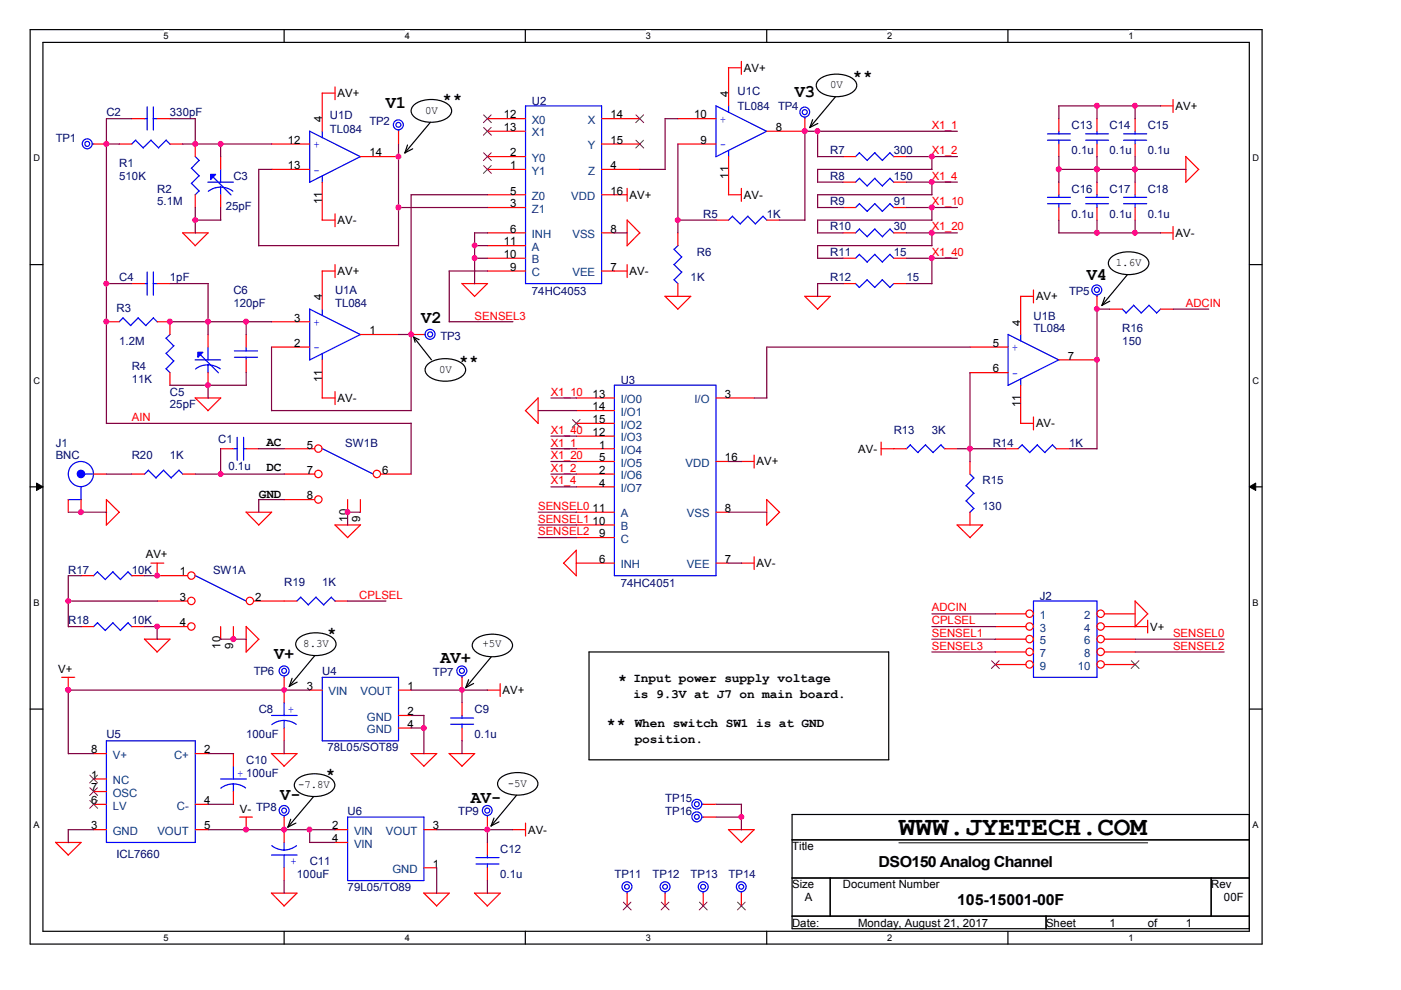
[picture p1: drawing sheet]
<svg xmlns="http://www.w3.org/2000/svg" width="297mm" height="210mm" viewBox="0 0 297 210" stroke-linecap="round" stroke-linejoin="round" font-family="sans-serif">
<path d="M6.4 6.3h261.2v193.9h-261.2zM9.1 9h255.8v188.5h-255.8z" fill="none" stroke="#000" stroke-width=".25"/>
<g fill="#fff">
<path d="M34.7 6.5h1v2.2h-1z"/>
<path d="M34.7 197.7h1v2.2h-1z"/>
</g>
<path d="M60.2 6.3v2.7M60.2 197.5v2.7" fill="none" stroke="#000" stroke-width=".25"/>
<g fill="#fff">
<path d="M85.8 6.5h1.1v2.2h-1.1z"/>
<path d="M85.8 197.7h1.1v2.2h-1.1z"/>
</g>
<path d="M111.4 6.3v2.7M111.4 197.5v2.7" fill="none" stroke="#000" stroke-width=".25"/>
<g fill="#fff">
<path d="M136.9 6.5h1.1v2.2h-1.1z"/>
<path d="M136.9 197.7h1.1v2.2h-1.1z"/>
</g>
<path d="M162.6 6.3v2.7M162.6 197.5v2.7" fill="none" stroke="#000" stroke-width=".25"/>
<g fill="#fff">
<path d="M188.1 6.5h1.1v2.2h-1.1z"/>
<path d="M188.1 197.7h1.1v2.2h-1.1z"/>
</g>
<path d="M213.7 6.3v2.7M213.7 197.5v2.7" fill="none" stroke="#000" stroke-width=".25"/>
<g fill="#fff">
<path d="M239.3 6.5h1v2.2h-1z"/>
<path d="M239.3 197.7h1v2.2h-1z"/>
<path d="M7.1 32.4h1.3v2.2h-1.3z"/>
<path d="M265.6 32.4h1.3v2.2h-1.3z"/>
<path d="M7.1 79.6h1.3v2.2h-1.3z"/>
<path d="M265.6 79.6h1.3v2.2h-1.3z"/>
</g>
<path d="M6.4 56.1h2.7M264.9 56.1h2.7" fill="none" stroke="#000" stroke-width=".25"/>
<g fill="#fff">
<path d="M7.1 126.7h1.2v2.2h-1.2z"/>
<path d="M265.6 126.7h1.2v2.2h-1.2z"/>
</g>
<path d="M6.4 103.2h2.7M264.9 103.2h2.7" fill="none" stroke="#000" stroke-width=".25"/>
<g fill="#000" stroke="#000" stroke-width=".21">
<path d="M7.7 102.4l1.4 .8-1.4 .8z" fill-rule="evenodd"/>
<path d="M264.9 103.2l1.3-.8v1.6z" fill-rule="evenodd"/>
</g>
<g fill="#fff">
<path d="M7.1 173.8h1.2v2.2h-1.2z"/>
<path d="M265.6 173.8h1.2v2.2h-1.2z"/>
</g>
<g fill="none" stroke="#000" stroke-width=".25">
<path d="M173.8 16.8a6.4 6.4 0 0 1 7.5 .4 1.71 1.71 0 0 1-.9 2.6 6.2 6.2 0 0 1-7-.8 1.53 1.53 0 0 1 .4-2.2zM86.4 30.7l-.5 1.7 1.6-.8M87.9 22.2a6.5 6.5 0 0 1 7.1 0 1.71 1.71 0 0 1 .7 1.6 1.71 1.71 0 0 1-1.2 1.4 6.2 6.2 0 0 1-7-.8 1.56 1.56 0 0 1 .4-2.2zM91.2 26l-5.4 6.4M172.3 25.4l-.6 1.6 1.7-.8M177.1 20.5l-5.4 6.6M235.7 54.5a6.5 6.5 0 0 1 7.1 0 1.71 1.71 0 0 1 .8 1.6 1.71 1.71 0 0 1-1.3 1.4 6.2 6.2 0 0 1-7-.8 1.56 1.56 0 0 1 .4-2.2zM239 58.3l-5.4 6.5M87.7 71.4l3.8 4.9M88.9 72l-1.2-.5 .3 1.1M90.9 77.1a6.4 6.4 0 0 1 7.5 .4 1.71 1.71 0 0 1-.9 2.6 6.2 6.2 0 0 1-7-.8 1.53 1.53 0 0 1 .4-2.2zM234.2 63l-.6 1.7 1.7-.8"/>
<path d="M63.4 135.2a6.2 6.2 0 0 1 7.5 .4 1.73 1.73 0 0 1-.9 2.7 6.1 6.1 0 0 1-7-.8 1.56 1.56 0 0 1 .4-2.3zM66.7 139l-5.4 6.6M100.8 135.5a6.3 6.3 0 0 1 7.5 .4 1.71 1.71 0 0 1-.9 2.6 6.1 6.1 0 0 1-6.9-.7 1.53 1.53 0 0 1 .3-2.3zM104.1 139.3l-5.4 6.5M124.9 138.2h63.5v22.9h-63.5zM6.4 150.3h2.7M61.9 143.8l-.6 1.7 1.7-.9M99.4 144.1l-.6 1.7 1.6-.9M264.9 150.3h2.7M61.6 173.7l-.6 1.7 1.7-.9M63.1 165.1a6.5 6.5 0 0 1 7.2 0 1.71 1.71 0 0 1 .7 1.7 1.71 1.71 0 0 1-1.3 1.4 6.2 6.2 0 0 1-7-.8 1.56 1.56 0 0 1 .4-2.3zM66.5 168.9l-5.5 6.5"/>
<path d="M104.7 173.5l-.6 1.6 1.7-.8M106.2 164.8a6.3 6.3 0 0 1 7.5 .4 1.71 1.71 0 0 1-.9 2.7 6.1 6.1 0 0 1-7-.8 1.53 1.53 0 0 1 .4-2.3zM109.5 168.6l-5.4 6.5M167.9 172.7h97v24.2h-97zM167.9 178.1h97M167.9 186.2h97M167.9 194.2h97M176 186.2v8M221.8 194.2v2.7M256.8 186.2v8"/>
</g>
<path d="M190.6 178.7h52.7" fill="none" stroke="#000" stroke-width=".21"/>
<g fill="none" stroke="#f00" stroke-width=".25">
<path d="M68.3 19.7h2.7M68.3 19.7v8.1M71 18.4v2.7M157.2 14.4h-2.8l.1 8.1M157.2 13v2.8M19.9 30.5h2.7M25.3 30.5h2.6M27.9 25.2h2.7M33.3 25.2h2.7M36 30.5h2.7M41.4 30.5v2.7M46.8 33.2v2.7"/>
<path d="M57.6 30.5h8.1M57.6 35.9h8.1M68.3 38.6v8.1M76.4 33.2h8.1M84.5 27.8v2.7M103.3 25.2h8.1M103.3 35.9h8.1M103.3 33.2h8.1M103.3 27.8h8.1M127.6 30.5h8M127.6 25.2h8M127.6 35.9h8"/>
<path d="M133 39.9v2.8M143.7 30.5h8.1M143.7 25.2h8.1M154.5 33.2l-.1 8.1h2.8M157.2 39.9v2.8M170.6 25.2v2.6h-8M178.7 38.6h2.7M178.7 33.2h2.7M189.5 38.6h2.7M189.5 33.2h2.7M224.5 25.2v2.6M224.5 30.5v2.7"/>
<path d="M224.5 38.6v2.7M232.6 25.2v2.6M232.6 30.5v2.7M232.6 38.6v2.7M240.7 25.2v2.6M240.7 30.5v2.7M240.7 38.6v2.7M246 22.5h2.7M248.7 21.1v2.7M254.1 35.9l-2.7 2.7v-5.4l2.8 2.8M38.7 49.3l2.7 2.8M38.7 49.4h5.5"/>
<path d="M41.4 41.3v2.7M44.1 49.4l-2.7 2.7M46.8 41.3v2.7M68.3 57.5h2.7M68.3 46.7h2.7M68.3 57.5v8M71 45.4v2.7M71 56.1v2.8M103.3 49.4h8.1M103.3 57.5h8.1M103.3 41.3h8.1M103.3 44h8.1"/>
<path d="M103.3 52.1h8.1M103.3 54.8h8.1M127.6 49.4h2.7M127.6 57.5h5.4M127.6 41.3h5.4M133 56.1v2.8M135.6 49.4l-2.7 2.7M135.7 49.4l-2.7-2.8v5.5M143.7 49.4v2.7M151.8 46.7h2.7M162.6 46.7h2.7M178.7 49.4h2.7"/>
<path d="M178.7 44h2.7M178.7 54.8h2.7M189.5 49.4h2.7M189.5 44h2.7M189.5 54.8h2.7M224.5 44v2.7M232.6 44v2.7M240.7 44v2.7M246 49.4h2.7M248.7 48v2.8M22.6 68.2h2.7M27.9 60.1h2.7"/>
<path d="M33.3 60.1h2.7M33.3 68.2h2.7v2.7M36 79v2.7M44.1 70.9v2.7M44.1 79v2.7M52.2 70.9v2.7M52.2 76.3v2.7M57.6 73.6h8.1M57.6 68.2h8.1M68.3 76.3v8.1M76.4 70.9h8.1M87.2 70.9h2.7"/>
<path d="M97.9 60.1l2.7 2.7M98 60.1h5.4l-2.8 2.8M141 62.8h5.5l-2.8 2.8zM143.7 60.1v2.7M176 62.8l-2.7 2.8M176.1 62.8h-5.5l2.8 2.7M178.7 60.1h2.7M189.5 60.1h2.7M205.7 73.6h8M205.7 79h8M216.4 62.8h2.7M216.4 62.8v8.1"/>
<path d="M219.1 61.5v2.7M224.5 76.3h8.1M232.6 62.8v2.7M235.2 65.5h2.8M246 65.5h2.7M41.4 84.3l2.7 2.8M41.4 84.4h5.4l-2.7 2.7M46.8 95.1h2.7M52.2 95.1h2.7M60.2 95.1h6.5M68.3 84.4h2.7M71 83v2.8"/>
<path d="M111.4 87.1l2.7 2.7M114.1 84.3v5.5M114.1 84.4l-2.7 2.7M122.2 84.4h8.1M122.2 97.8h8.1M122.2 89.8h8.1M122.2 95.1h8.1M122.2 87.1h8.1M122.2 92.5h8.1M151.8 84.4h8.1M151.8 97.8h2.7M157.1 97.8h2.8"/>
<path d="M159.9 96.5v2.7M186.8 95.1h5.4M186.8 93.7v2.8M200.3 95.1h2.6M205.7 97.8v2.7M213.2 95.1h2.7M216.4 89.8h2.7M216.4 81.7v8.1M219.1 88.4v2.8M223.9 95.1h2.8M14.5 105.9v2.7M17.2 105.9v2.7"/>
<path d="M19.9 100.5h2.7M22.6 105.9v5.4M22.6 105.9l2.7 2.7M25.3 108.6l-2.8 2.8M27.9 100.5h2.7M32 119.4h2.7M33.3 119.4v2.7M38.7 100.5h2.7M52.2 108.6l2.7 2.7M52.2 108.6h5.4M57.6 108.6l-2.8 2.8M60.2 100.5h6.5"/>
<path d="M60.2 105.9h6.5M71 111.3h5.4M71 111.3l2.7 2.7M73.7 105.9v2.7M76.4 105.9v2.7M76.5 111.3l-2.8 2.7M80.7 100.5h6.5M119.5 119.4l2.7-2.8v5.5M119.5 119.4l2.7 2.7M122.2 119.4h8.1M122.2 108.6h8.1M122.2 111.3h8.1"/>
<path d="M122.2 100.5h8.1M122.2 103.2h8.1M122.2 114h8.1M151.8 119.4h2.7M151.8 108.6h2.7M157.1 119.4h2.8M159.9 118v2.7M162.6 105.9v5.4M162.6 105.9l2.7 2.7M165.3 108.6l-2.8 2.8M202.9 111.3h5.4M202.9 111.3l2.8 2.7"/>
<path d="M205.7 108.6v2.7M208.4 111.3l-2.7 2.7M17.2 132.9h2.7M17.2 122.1h2.7M27.9 132.9h2.7M27.9 122.1h2.7M30.6 135.5l2.7 2.7M30.6 135.5h5.5l-2.8 2.8M33.3 132.9h6.5M33.3 122.1h6.5M33.3 127.4h6.5M46.8 132.9v2.6"/>
<path d="M49.5 132.9v2.6M53.8 127.4h9.1M54.9 135.5l-2.7 2.8M54.9 135.6l-2.7-2.8v5.4M71 127.4h2.7M211 135.5h6.5M211 132.9h6.5M211 130.1h6.5M211 138.2h6.5M234.2 135.5h6.5M234.2 132.9h9.1M234.2 130.1h6.5"/>
<path d="M234.2 138.2h6.5M240.7 127.4v5.5M240.7 127.4l2.7 2.8M243.3 131.5v2.7M243.3 130.1l-2.7 2.8M13.1 143.6h2.7M14.5 143.6v2.8M19.9 159.8h2.7M41.4 159.8h2.7M49.5 159.8v2.6M57.5 159.7l2.7 2.7M57.6 159.8h5.4l-2.8 2.7"/>
<path d="M60.2 143.6v5.4M60.2 154.4v2.7M65.7 146.3h2.6M84.5 146.3h2.7M84.5 151.7h2.7M84.5 154.4h2.7M95.2 159.7l2.8 2.7M95.2 159.8h5.5M98 143.6v2.7M98 149v2.7M98 154.4v2.7M100.6 159.8l-2.7 2.7"/>
<path d="M103.3 146.3h2.7M106 145v2.7M211 140.9h6.5M234.2 140.9h6.5M11.8 178.6l2.7 2.7M11.8 178.6h5.4M17.2 178.6l-2.8 2.7M19.9 175.9h2.7M19.9 170.5h2.7M19.9 165.2h2.7M19.9 167.8h2.7M41.4 175.9h2.7"/>
<path d="M41.4 170.5h2.7M49.5 167.8v2.7M50.8 173.2h2.7M52.2 173.2v2.8M60.2 173.2v5.4M71 175.9h2.7M71 178.6h2.7M89.9 175.9h2.7M89.9 162.4l-2.7-2.6h5.4l-2.8 2.7M103.3 173.2v2.7M103.3 178.6v2.7M108.7 175.9h2.7"/>
<path d="M111.4 174.5v2.8M149.1 173.2h2.7M149.1 170.5h2.7M154.4 175.9l2.8 2.7M154.5 175.9h5.4l-2.8 2.8M57.5 189.3l2.7 2.8M57.6 189.4h5.4l-2.8 2.7M60.2 184v2.7M89.8 189.3l2.8 2.8M89.9 189.4h5.4M89.9 184h2.7M95.2 189.4l-2.7 2.7"/>
<path d="M100.6 189.3l2.7 2.8M100.6 189.4h5.5l-2.8 2.7M103.3 184v2.7M133 189.4v2.7M141 189.4v2.7M149.1 189.4v2.7M157.2 189.4v2.7"/>
<circle cx="67.5" cy="95.1" r=".78"/>
<circle cx="67.5" cy="105.9" r=".78"/>
<circle cx="67.5" cy="100.5" r=".78"/>
<circle cx="79.9" cy="100.5" r=".78"/>
<circle cx="40.6" cy="122" r=".78"/>
<circle cx="40.6" cy="127.4" r=".78"/>
<circle cx="40.6" cy="132.8" r=".78"/>
<circle cx="53" cy="127.4" r=".78"/>
<circle cx="218.3" cy="138.2" r=".78"/>
<circle cx="218.3" cy="130.1" r=".78"/>
<circle cx="218.3" cy="135.5" r=".78"/>
<circle cx="218.3" cy="132.8" r=".78"/>
<circle cx="233.4" cy="130.1" r=".78"/>
<circle cx="233.4" cy="138.2" r=".78"/>
<circle cx="233.4" cy="135.5" r=".78"/>
<circle cx="233.4" cy="132.8" r=".78"/>
<circle cx="218.3" cy="140.9" r=".78"/>
<circle cx="233.4" cy="140.9" r=".78"/>
</g>
<g fill="none" stroke="#00f" stroke-width=".25">
<path d="M19.6 30.5h.3M28.7 29.7l1.7 1.7M28.8 29.7l-.9 .8M30.6 25.2h.6M31.2 22.7v4.9M32 29.7l1.7 1.7M32 29.7l-1.6 1.6M32.5 25.2h.8M32.5 22.7v4.9M35.2 29.7l.9 .9M35.3 29.7l-1.7 1.6M40.6 35.7l1.6 1.6"/>
<path d="M40.6 38.9l1.6 1.6M41.4 33.2l.8 .9M42.2 34l-1.6 1.7M42.2 37.3l-1.6 1.6M44.1 38.6h5.4M45.2 37.5l3.8 3.8M46.8 35.9v2.8M46.8 39.7v1.6M65.7 27.8v10.8M65.7 27.8l10.8 5.4M68.3 27.8v1.4M68.3 37.3v1.4"/>
<path d="M76.4 33.2l-10.8 5.5M84.5 27.6v.3M111.4 22.5h16.2v37.6h-16.2zM151.8 22.4v10.8M151.8 22.5l10.8 5.4M154.5 22.5v1.3M154.5 31.9v1.3M162.6 27.8l-10.8 5.4M170.6 24.9v.3M182.2 37.8l1.7 1.7M182.2 37.8l-.8 .8M182.2 32.4l-.8 .8"/>
<path d="M185.5 37.8l1.6 1.7M185.5 32.4l1.6 1.7M185.5 37.8l-1.6 1.6M185.5 32.4l-1.6 1.7-1.7-1.7M188.7 32.4l.8 .8M188.7 32.4l-1.6 1.6M189.5 38.7l-.8-.9-1.6 1.6M222.1 29.7h4.8M222.1 28.4h4.8M224.5 27.8v.6M224.5 29.7v.8M230.2 29.7h4.8"/>
<path d="M230.2 28.4h4.8M232.6 27.8v.6M232.6 29.7v.8M238.2 29.7h4.9M238.2 28.4h4.9M240.7 27.8v.6M240.7 29.7v.8M31.2 57.7v4.9M32.5 57.7v4.9M42.2 40.5l-.8 .8M49.4 40.5l-1.3-.6-1.4-.2-1.3 .2-1.2 .7M142.9 59.3l.8 .8"/>
<path d="M142.9 56.1l1.6 1.6M142.9 52.8l1.6 1.7M143.8 52l-.9 .9M144.6 57.7l-1.7 1.6M144.6 54.5l-1.7 1.6M155.3 45.8l-.8 .9M158.5 45.9l1.7 1.6M158.6 45.8l-1.6 1.7-1.7-1.6M161.8 45.9l.8 .8M161.8 45.8l-1.7 1.7M182.2 43.2l1.7 1.6M182.2 53.9l1.7 1.7"/>
<path d="M182.2 43.2l-.8 .8M182.2 53.9l-.8 .9M182.2 48.5l-.8 .9M183.8 59.3l1.7 1.6M183.9 59.3l-1.7 1.7-.8-.9M185.5 43.2l1.6 1.6M185.5 53.9l1.6 1.7M185.5 48.6l1.6 1.6M185.5 43.2l-1.6 1.6M185.5 53.9l-1.6 1.7M185.5 48.5l-1.6 1.7-1.7-1.6M187 59.3l1.7 1.6"/>
<path d="M187.1 59.3l-1.7 1.7M188.7 43.2l.8 .8M188.7 53.9l.8 .9M188.7 43.2l-1.6 1.6M188.7 53.9l-1.6 1.7M189.5 49.4l-.8-.9-1.6 1.7M222.1 43.2h4.8M222.1 41.8h4.8M224.5 41.3v.6M224.5 43.2v.8M230.2 43.2h4.8M230.2 41.8h4.8"/>
<path d="M232.6 41.3v.6M232.6 43.2v.8M238.2 43.2h4.9M238.2 41.8h4.9M240.7 41.3v.6M240.7 43.2v.8M26.1 67.4l1.6 1.7M26.1 67.4l-.8 .8M29.3 67.4l1.6 1.7M29.3 67.4l-1.6 1.6M30.6 60.1h.6M32.5 60.1h.8"/>
<path d="M32.5 67.4l.9 .9M32.6 67.4l-1.7 1.6M35.2 74.9l1.6 1.7M35.2 71.7l1.6 1.6M36.1 70.9l-.9 .8M36.9 76.5l-1.7 1.7 .8 .8M36.9 73.3l-1.7 1.6M41.4 76.3h5.4M42.5 75.2l3.8 3.9M44.1 73.6v2.7M44.1 77.4v1.7M46.7 78.2l-1.2-.6-1.5-.2-1.3 .2-1.3 .6"/>
<path d="M49.7 74.4h4.9M49.7 75.7h4.9M52.2 73.6v.8M52.2 75.7v.6M65.7 65.5l10.8 5.5M65.7 65.5v10.8M68.3 65.5v1.4M68.3 74.9v1.4M76.4 70.9l-10.8 5.4M89.8 70.9h.3M189.5 60.1l-.9 .9M213.7 70.9l10.8 5.4"/>
<path d="M213.7 70.9v10.8M216.4 70.9v1.4M224.5 76.3l-10.8 5.4M232.6 62.6v.3M237.9 65.5l.9 .9M240.3 64.7l1.7 1.7M240.4 64.7l-1.7 1.7M245.2 66.4l-1.6-1.7-1.7 1.7M246 65.5l-.8 .9M31.5 99.7l1.6 1.7M31.5 99.7l-.9 .8M34.7 99.7l1.6 1.7"/>
<path d="M34.7 99.7l-1.6 1.6M37.9 99.7l.9 .9M38 99.7l-1.7 1.6M49.5 95.1h.8M50.3 92.7v4.9M51.6 95.1h.6M51.6 92.7v4.9M68.3 95.1l10.8 5.4M130.3 81.7h21.5v40.4h-21.5zM193 94.3l1.6 1.7M193 94.3l-.8 .8M196.2 94.3l1.7 1.7"/>
<path d="M196.3 94.3l-1.7 1.6M199.5 94.3l.8 .9M199.5 94.3l-1.7 1.6M216.4 80.3v1.4M216.7 94.3l1.7 1.7M216.7 94.3l-.8 .8M219.9 94.3l1.7 1.7M220 94.3l-1.7 1.6M223.1 94.3l.9 .9M223.2 94.3l-1.7 1.6M14.5 105.9h2.7M17.2 103.2v2.7"/>
<path d="M17.9 100.5h2M204.9 103l1.6 1.6M204.9 106.2l1.6 1.6M205.7 100.5l.8 .9M206.5 101.3l-1.7 1.7M206.5 104.6l-1.7 1.6M206.5 107.8l-.9 .8M20.7 132.1l1.7 1.6M20.7 121.3l1.7 1.6M20.7 132l-.8 .9M20.7 121.2l-.8 .9M23.9 121.3l1.7 1.6"/>
<path d="M24 132l-1.7 1.7M24 121.2l-1.7 1.7M27.1 132.1l.9 .8M27.1 121.3l.9 .8M27.2 132l-1.6 1.7-1.7-1.6M27.2 121.2l-1.7 1.7M41.4 122l10.8 5.4M63.8 126.6l1.6 1.7M63.8 126.6l-.9 .8M67 126.6l1.7 1.7M67 126.6l-1.6 1.6M70.2 126.6l.9 .9"/>
<path d="M70.3 126.6l-1.7 1.6M219.1 127.4h13.5v16.2h-13.5zM22.6 157.1h18.8v21.5h-18.8zM57.6 151.7h5.4M60.2 143.4v.3M60.2 149v2.7M60.2 152.8v1.6M62.8 153.6l-1.2-.6-1.4-.2-1.4 .2-1.2 .6M68.3 143.6h16.2v13.5h-16.2zM95.5 153.6h4.9M95.5 152.2h4.9M98 143.4v.3"/>
<path d="M98 151.7v.6M98 153.5v.9M46.8 165.2h5.4M49.5 162.4v2.8M49.5 166.2v1.7M52.1 167.1l-1.2-.7-1.5-.2-1.3 .2-1.3 .7M57.6 179.3l1.2 .7 1.4 .2 1.4-.2 1.3-.7M60.2 172.9v.4M60.2 178.6v1.6M73.7 173.2h16.2v13.5h-16.2zM103.3 172.9v.4M148.8 170.5h.3"/>
<path d="M148.8 173.2h.3M57.6 181.3h5.4M60.2 181.2v2.8M100.9 183.2h4.9M100.9 181.8h4.9M103.3 181.3v.6M103.3 183.1v.9M133 189.1v.3M141 189.1v.3M149.1 189.1v.3M157.2 189.1v.3"/>
<circle cx="18.5" cy="30.5" r=".52"/>
<circle cx="18.5" cy="30.5" r="1.06"/>
<circle cx="84.5" cy="26.5" r="1.06"/>
<circle cx="84.5" cy="26.5" r=".52"/>
<circle cx="170.6" cy="23.8" r="1.05"/>
<circle cx="170.6" cy="23.8" r=".54"/>
<circle cx="91.2" cy="70.9" r="1.06"/>
<circle cx="91.2" cy="70.9" r=".54"/>
<circle cx="232.5" cy="61.5" r="1.06"/>
<circle cx="232.6" cy="61.5" r=".54"/>
<circle cx="17.1" cy="100.5" r="2.67"/>
<circle cx="60.2" cy="142.2" r=".52"/>
<circle cx="60.2" cy="142.2" r="1.06"/>
<circle cx="97.9" cy="142.2" r="1.06"/>
<circle cx="97.9" cy="142.2" r=".54"/>
<circle cx="60.2" cy="171.9" r=".52"/>
<circle cx="60.2" cy="171.8" r="1.06"/>
<circle cx="103.3" cy="171.8" r="1.05"/>
<circle cx="103.3" cy="171.9" r=".54"/>
<circle cx="147.7" cy="170.5" r=".52"/>
<circle cx="147.7" cy="173.2" r=".51"/>
<circle cx="147.7" cy="173.2" r="1.06"/>
<circle cx="147.8" cy="170.5" r="1.05"/>
<circle cx="132.9" cy="188" r=".51"/>
<circle cx="132.9" cy="188" r="1.06"/>
<circle cx="141" cy="188" r=".51"/>
<circle cx="141" cy="188" r="1.06"/>
<circle cx="149.1" cy="188" r=".52"/>
<circle cx="149.1" cy="188" r="1.06"/>
<circle cx="157.1" cy="188" r="1.05"/>
<circle cx="157.2" cy="188" r=".52"/>
</g>
<g fill="none" stroke="#804000" stroke-width=".21">
<path d="M102.5 24.4l1.7 1.6M102.5 27l1.7 1.7M102.5 32.4l1.7 1.7M102.5 35.1l1.7 1.7M104.1 24.4l-1.6 1.6M104.1 27l-1.6 1.7M104.1 32.4l-1.6 1.7M104.1 35.1l-1.6 1.7M134.8 24.4l1.7 1.6M134.8 29.7l1.7 1.7M136.4 24.4l-1.6 1.6M136.4 29.7l-1.6 1.7"/>
<path d="M121.4 89l1.6 1.6M123 89l-1.7 1.6M210.2 140.1l1.7 1.6M211.8 140.1l-1.6 1.6M239.9 140.1l1.6 1.6M241.5 140.1l-1.7 1.6M19 164.4l1.7 1.6M19 169.7l1.7 1.7M19 167l1.7 1.7M20.7 164.4l-1.7 1.6M20.7 169.7l-1.7 1.7M20.7 167l-1.7 1.7"/>
<path d="M132.2 191.3l1.6 1.6M133.8 191.3l-1.7 1.6M140.2 191.3l1.7 1.6M141.8 191.3l-1.6 1.6M148.3 191.3l1.6 1.6M149.9 191.3l-1.6 1.6M156.4 191.3l1.6 1.6M158 191.3l-1.7 1.6"/>
</g>
<g fill="#00f" stroke="#00f" stroke-width=".25">
<path d="M42 74.7h1l-1 1z" fill-rule="evenodd"/>
<path d="M44.7 37h1l-1 1.1z" fill-rule="evenodd"/>
<circle cx="17.2" cy="100.5" r=".78"/>
</g>
<g fill="none" stroke="#800040" stroke-width=".25">
<path d="M22.6 30.5h2.7M28 25.2h-5.4v64.6M36 25.2h5.4M38.7 30.5h18.9M41.4 25.2v5.4M46.8 30.5v2.7M57.6 35.9h-2.7v16.2M84.5 30.5v21.6h-29.7M135.6 35.9h5.5M141 25.2h2.8M141 25.1v10.8M143.7 30.5v18.9"/>
<path d="M173.4 33.2h5.4M173.4 27.8v5.4M192.2 33.2h10.8M192.2 38.6h10.8M197.6 33.2v2.8M197.6 38.6v2.7M197.6 35.9h-24.2v2.7h5.4M203 27.8h-32.4v18.9M224.5 35.9h27M224.5 33.2v5.5M232.6 22.5v2.7M232.6 33.2v5.5"/>
<path d="M240.7 22.5v2.7M240.7 33.2v5.5M246.1 22.5h-21.6v2.7M41.4 46.7h5.4M41.4 44v5.4M46.8 44v2.7M84.5 44h18.9M95.2 57.5h8.1M95.2 57.5v10.8M100.6 54.8h2.7M100.6 52.1h2.7M103.4 49.4h-2.8v10.8"/>
<path d="M103.4 41.3h-16.2v45.8M130.3 49.4h2.7M143.7 46.7h8.1M165.3 46.7h5.4M173.4 54.8h5.4M173.4 44h5.4M192.2 49.4h10.8M192.2 54.8h10.8M192.2 44h10.8M197.6 44v2.7M197.6 49.4v2.7M197.6 54.8v5.4"/>
<path d="M197.6 46.7h-24.2v2.7h5.4M197.6 41.3h-24.2v2.7M197.6 52.1h-24.2v2.7M224.5 46.7v2.7h21.6M232.6 46.7v2.7M240.7 46.7v2.7M22.6 60.1h5.4M36 60.1h8.2M36 68.2h21.6M44.1 60.1v10.9M52.2 68.2v2.8M52.2 79v2.7"/>
<path d="M57.6 73.6v13.5M84.5 70.9h2.7M95.2 68.2h13.6M178.8 60.1h-5.4v2.8M192.2 60.1h5.4M205.7 79v18.9M205.7 73.6h-43.1v10.8M235.3 65.5h-2.7v29.7M248.7 65.5h7.6M22.6 89.8h64.6M36 81.7h16.2M44.1 81.7v2.7"/>
<path d="M46.8 95.1v5.4M54.8 95.1h5.4M57.6 87.1h29.6M87.2 89.7v10.8M114.1 87.1h8.1M116.8 84.4h5.4M116.8 92.5h5.4M116.8 97.8h5.4M116.8 95.1h5.4M154.5 97.8h2.7M159.9 84.4h2.7M202.9 95.1h10.3"/>
<path d="M226.7 95.1h5.9M14.5 108.6h8.1M22.5 100.5h5.4M41.4 100.5h18.9M54.8 105.9h5.4M54.9 105.9v2.7M76.4 108.6h-2.7v2.8M114.1 111.3h8.1M114.1 108.6h8.1M114.1 114h8.1M116.8 100.5h5.4M116.8 103.2h5.4"/>
<path d="M154.5 108.6h8.1M154.5 119.4h2.7M14.5 127.4h18.9M14.5 132.9h2.7M17.2 122.1h-2.7v10.8M30.6 132.9h2.8l-.1 2.7M30.6 122.1h2.8M46.8 135.5h5.4M73.7 127.4h8.1M197.6 132.9h13.5M197.6 138.2h13.5M197.6 135.5h13.5"/>
<path d="M197.6 130.1h13.5M240.7 138.2h18.8M240.7 135.5h18.8M14.5 159.8h5.4M44.1 159.8h5.4M60.2 157.1v2.7M65.7 146.3h-51.2v13.5M87.2 146.3h16.2M87.2 151.7h2.7v8.1M87.2 154.4h2.7M98 146.3v2.7M98 157v2.8"/>
<path d="M19.9 175.9h-5.4v2.8M44.1 175.9h27M44.1 170.5h5.4M65.6 178.6h5.4M65.7 175.9v2.7M92.6 175.9h16.2M103.3 175.9v2.7M151.8 170.5h5.4M151.8 173.2h5.4M157.2 170.5v5.5M60.2 186.7v2.7M92.6 184v5.4"/>
<path d="M103.3 186.7v2.7"/>
</g>
<g fill="#f0f" stroke="#f0f" stroke-width=".25">
<circle cx="52.1" cy="68.2" r=".52"/>
<circle cx="232.6" cy="76.3" r=".54"/>
<circle cx="197.6" cy="33.2" r=".52"/>
<circle cx="197.5" cy="49.3" r=".54"/>
<circle cx="46.8" cy="30.5" r=".52"/>
<circle cx="170.6" cy="27.8" r=".54"/>
<circle cx="197.5" cy="54.7" r=".54"/>
<circle cx="173.3" cy="27.8" r=".52"/>
<circle cx="143.7" cy="46.7" r=".52"/>
<circle cx="197.6" cy="38.6" r=".52"/>
<circle cx="197.5" cy="44" r=".54"/>
<circle cx="232.6" cy="65.5" r=".52"/>
<circle cx="14.5" cy="127.4" r=".52"/>
<circle cx="232.6" cy="22.4" r=".54"/>
<circle cx="33.3" cy="132.8" r=".51"/>
<circle cx="205.6" cy="95.1" r=".54"/>
<circle cx="232.6" cy="49.3" r=".54"/>
<circle cx="240.6" cy="49.3" r=".52"/>
<circle cx="240.6" cy="22.4" r=".52"/>
<circle cx="87.2" cy="70.9" r=".52"/>
<circle cx="84.5" cy="33.2" r=".52"/>
<circle cx="60.2" cy="175.9" r=".52"/>
<circle cx="103.3" cy="175.9" r=".54"/>
<circle cx="97.9" cy="146.3" r=".52"/>
<circle cx="14.5" cy="146.3" r=".52"/>
<circle cx="60.2" cy="146.3" r=".51"/>
<circle cx="49.5" cy="135.5" r=".54"/>
<circle cx="33.3" cy="122" r=".52"/>
<circle cx="65.6" cy="175.9" r=".52"/>
<circle cx="232.6" cy="35.9" r=".54"/>
<circle cx="41.4" cy="30.5" r=".54"/>
<circle cx="36" cy="68.2" r=".54"/>
<circle cx="44.1" cy="68.2" r=".54"/>
<circle cx="84.5" cy="44" r=".54"/>
<circle cx="52.1" cy="175.9" r=".52"/>
<circle cx="89.9" cy="154.4" r=".52"/>
<circle cx="73.7" cy="108.6" r=".52"/>
<circle cx="100.6" cy="54.7" r=".52"/>
<circle cx="100.6" cy="52" r=".51"/>
<circle cx="41.4" cy="46.7" r=".52"/>
<circle cx="44.1" cy="81.6" r=".54"/>
<circle cx="22.5" cy="68.2" r=".54"/>
<circle cx="240.6" cy="35.9" r=".52"/>
<circle cx="157.2" cy="173.2" r=".52"/>
<circle cx="17.2" cy="108.6" r=".54"/>
<circle cx="224.5" cy="35.9" r=".54"/>
<circle cx="22.5" cy="30.5" r=".54"/>
<circle cx="22.5" cy="60.1" r=".52"/>
<circle cx="46.8" cy="100.5" r=".51"/>
</g>
<text font-size="5.7" x="190.6" y="177.1">WWW.JYETECH.COM</text>
<g font-size="3.8">
<text x="81.8" y="22.9">V1</text>
<text x="168.5" y="20.5">V3</text>
<text x="230.4" y="59.3">V4</text>
<text x="89.3" y="68.4">V2</text>
<text x="58.1" y="139.8">V+</text>
<text x="93.4" y="140.6">AV+</text>
<text x="59.4" y="169.7">V-</text>
<text x="99.8" y="170.2">AV-</text>
</g>
<g font-size="3.2">
<text x="180.9" y="17">**</text>
<text x="93.9" y="21.9">**</text>
<text x="97.4" y="77.4">**</text>
<text x="69.4" y="135">*</text>
<text x="131.1" y="144.9">*</text>
<text x="128.7" y="154.4">**</text>
<text x="69.1" y="164.9">*</text>
<text x="186.3" y="183.7">DSO150 Analog Channel</text>
<text x="202.9" y="191.8">105-15001-00F</text>
</g>
<g font-size="2.7">
<text x="56.5" y="94.5">AC</text>
<text x="56.5" y="99.8">DC</text>
<text x="54.9" y="105.5">GND</text>
<text x="134.3" y="144.5">Input power supply voltage</text>
<text x="134.3" y="147.9">is 9.3V at J7 on main board.</text>
<text x="134.6" y="154.2">When switch SW1 is at GND</text>
<text x="134.6" y="157.6">position.</text>
</g>
<g font-size="2.4">
<text x="157.7" y="15.2">AV+</text>
<text x="71.6" y="20.6">AV+</text>
<text x="154.4" y="20.5" transform="rotate(-90 154.4 20.5)">4</text>
<text x="176" y="18.7">0V</text>
<text x="249.3" y="23.3">AV+</text>
<text x="68.3" y="25.9" transform="rotate(-90 68.3 25.9)">4</text>
<text x="90.1" y="24.1">0V</text>
<text x="106.8" y="25.1">12</text>
<text x="106.8" y="27.8">13</text>
<text x="129.5" y="25.1">14</text>
<text x="147.2" y="25.1">10</text>
<text x="164.5" y="27.8">8</text>
<text x="61" y="30.5">12</text>
<text x="61" y="35.9">13</text>
<text x="78.3" y="33.2">14</text>
<text x="108.2" y="33.2">2</text>
<text x="108.2" y="35.9">1</text>
<text x="129.5" y="30.5">15</text>
<text x="129.5" y="35.9">4</text>
<text x="148.5" y="30.5">9</text>
<text x="108.2" y="41.2">5</text>
<text x="129.5" y="41.2">16</text>
<text x="154.4" y="37.9" transform="rotate(-90 154.4 37.9)">11</text>
<text x="68.3" y="43.3" transform="rotate(-90 68.3 43.3)">11</text>
<text x="71.6" y="47.6">AV-</text>
<text x="108.2" y="44">3</text>
<text x="133.5" y="42.1">AV+</text>
<text x="157.7" y="42.1">AV-</text>
<text x="106.8" y="52">11</text>
<text x="108.2" y="49.3">6</text>
<text x="129.5" y="49.3">8</text>
<text x="249.3" y="50.2">AV-</text>
<text x="71.6" y="58.3">AV+</text>
<text x="106.8" y="54.7">10</text>
<text x="108.2" y="57.4">9</text>
<text x="129.5" y="57.4">7</text>
<text x="133.5" y="58.3">AV-</text>
<text x="236.6" y="56.4">1.6V</text>
<text x="68.3" y="63.6" transform="rotate(-90 68.3 63.6)">4</text>
<text x="219.7" y="63.7">AV+</text>
<text x="62.4" y="68.2">3</text>
<text x="78.3" y="70.9">1</text>
<text x="216.4" y="69" transform="rotate(-90 216.4 69)">4</text>
<text x="62.4" y="73.5">2</text>
<text x="210.5" y="73.5">5</text>
<text x="226.4" y="76.3">7</text>
<text x="68.3" y="81" transform="rotate(-90 68.3 81)">11</text>
<text x="93.1" y="79.1">0V</text>
<text x="210.5" y="79">6</text>
<text x="71.6" y="85.2">AV-</text>
<text x="125.6" y="84.3">13</text>
<text x="125.6" y="87">14</text>
<text x="125.6" y="89.7">15</text>
<text x="153.7" y="84.3">3</text>
<text x="216.4" y="86.4" transform="rotate(-90 216.4 86.4)">11</text>
<text x="65.1" y="95.1">5</text>
<text x="125.6" y="92.4">12</text>
<text x="127" y="95.1">1</text>
<text x="181.9" y="96">AV-</text>
<text x="219.7" y="90.6">AV-</text>
<text x="65.1" y="100.5">7</text>
<text x="81" y="100.5">6</text>
<text x="127" y="97.8">5</text>
<text x="127" y="100.5">2</text>
<text x="153.7" y="97.8">16</text>
<text x="160.4" y="98.7">AV+</text>
<text x="65.1" y="105.9">8</text>
<text x="127" y="103.2">4</text>
<text x="73.7" y="110.6" transform="rotate(-90 73.7 110.6)">10</text>
<text x="76.4" y="110.6" transform="rotate(-90 76.4 110.6)">9</text>
<text x="125.6" y="108.6">11</text>
<text x="125.6" y="111.3">10</text>
<text x="127" y="113.9">9</text>
<text x="153.7" y="108.6">8</text>
<text x="30.9" y="118.3">AV+</text>
<text x="127" y="119.4">6</text>
<text x="153.7" y="119.4">7</text>
<text x="38.1" y="122">1</text>
<text x="160.4" y="120.2">AV-</text>
<text x="38.1" y="127.4">3</text>
<text x="54.1" y="127.4">2</text>
<text x="38.1" y="132.8">4</text>
<text x="46.7" y="137.6" transform="rotate(-90 46.7 137.6)">10</text>
<text x="49.4" y="137.6" transform="rotate(-90 49.4 137.6)">9</text>
<text x="64.3" y="137.2">8.3V</text>
<text x="102.3" y="137.2">+5V</text>
<text x="243.9" y="133.7">V+</text>
<text x="12.3" y="142.6">V+</text>
<text x="65.1" y="146.3">3</text>
<text x="86.4" y="146.3">1</text>
<text x="106.6" y="147.2">AV+</text>
<text x="86.4" y="151.7">2</text>
<text x="86.4" y="154.3">4</text>
<text x="19.3" y="159.7">8</text>
<text x="43.3" y="159.7">2</text>
<text x="19.3" y="165.1">1</text>
<text x="19.3" y="167.8">7</text>
<text x="63.2" y="167.1">-7.8V</text>
<text x="107.7" y="166.8">-5V</text>
<text x="19.3" y="170.5">6</text>
<text x="43.3" y="170.5">4</text>
<text x="50.8" y="172.5">V- TP8</text>
<text x="19.3" y="175.9">3</text>
<text x="43.3" y="175.9">5</text>
<text x="70.4" y="175.9">2</text>
<text x="70.4" y="178.6">4</text>
<text x="91.8" y="175.9">3</text>
<text x="112" y="176.8">AV-</text>
<text x="91.8" y="184">1</text>
<text x="167.9" y="180.3">Title</text>
<text x="167.9" y="188.4">Size</text>
<text x="170.6" y="191">A</text>
<text x="178.7" y="188.4">Document Number</text>
<text x="256.8" y="188.4">Rev</text>
<text x="259.5" y="191">00F</text>
<text x="167.9" y="196.4">Date:</text>
<text x="181.9" y="196.4">Monday, August 21, 2017</text>
<text x="221.8" y="196.4">Sheet</text>
<text x="235.2" y="196.4">1</text>
<text x="243.3" y="196.4">of</text>
<text x="251.4" y="196.4">1</text>
</g>
<g font-size="2.4" fill="#000080">
<text x="112.8" y="22.2">U2</text>
<text x="156.4" y="20.1">U1C</text>
<text x="156.4" y="23.3">TL084</text>
<text x="165" y="23.3">TP4</text>
<text x="22.6" y="24.7">C2</text>
<text x="36" y="24.7">330pF</text>
<text x="69.9" y="25.2">U1D</text>
<text x="69.9" y="28.2">TL084</text>
<text x="78.3" y="26.6">TP2</text>
<text x="227.2" y="27.4">C13</text>
<text x="235.2" y="27.4">C14</text>
<text x="243.3" y="27.4">C15</text>
<text x="11.8" y="30">TP1</text>
<text x="25.3" y="35.4">R1</text>
<text x="176" y="32.7">R7</text>
<text x="189.5" y="32.7">300</text>
<text x="227.2" y="32.7">0.1u</text>
<text x="235.2" y="32.7">0.1u</text>
<text x="243.3" y="32.7">0.1u</text>
<text x="25.3" y="38.1">510K</text>
<text x="33.3" y="40.8">R2</text>
<text x="49.5" y="38.1">C3</text>
<text x="176" y="38.1">R8</text>
<text x="189.5" y="38.1">150</text>
<text x="227.2" y="40.8">C16</text>
<text x="235.2" y="40.8">C17</text>
<text x="243.3" y="40.8">C18</text>
<text x="33.3" y="43.5">5.1M</text>
<text x="47.9" y="44.6">25pF</text>
<text x="149.1" y="46.2">R5</text>
<text x="162.6" y="46.2">1K</text>
<text x="176" y="43.5">R9</text>
<text x="189.5" y="43.5">91</text>
<text x="227.2" y="46.2">0.1u</text>
<text x="235.2" y="46.2">0.1u</text>
<text x="243.3" y="46.2">0.1u</text>
<text x="176" y="48.9">R10</text>
<text x="189.5" y="48.9">30</text>
<text x="25.3" y="59.7">C4</text>
<text x="36" y="59.7">1pF</text>
<text x="146.4" y="59.7">1K</text>
<text x="147.7" y="54.3">R6</text>
<text x="176" y="54.3">R11</text>
<text x="176" y="59.7">R12</text>
<text x="189.5" y="54.3">15</text>
<text x="192.2" y="59.7">15</text>
<text x="49.5" y="62.3">C6</text>
<text x="49.5" y="65">120pF</text>
<text x="71" y="62.3">U1A</text>
<text x="71" y="65">TL084</text>
<text x="112.8" y="62.6">74HC4053</text>
<text x="226.7" y="62.6">TP5</text>
<text x="24.7" y="66.1">R3</text>
<text x="219.1" y="67.7">U1B</text>
<text x="219.1" y="70.4">TL084</text>
<text x="238" y="70.4">R16</text>
<text x="25.3" y="73.1">1.2M</text>
<text x="93.4" y="72">TP3</text>
<text x="238" y="73.1">150</text>
<text x="27.9" y="78.5">R4</text>
<text x="27.9" y="81.2">11K</text>
<text x="36" y="83.9">C5</text>
<text x="131.6" y="81.5">U3</text>
<text x="36" y="86.6">25pF</text>
<text x="11.8" y="94.7">J1</text>
<text x="46.3" y="93.9">C1</text>
<text x="73.2" y="94.7">SW1B</text>
<text x="189.5" y="92">R13</text>
<text x="197.6" y="92">3K</text>
<text x="210.5" y="94.7">R14</text>
<text x="226.7" y="94.7">1K</text>
<text x="11.8" y="97.3">BNC</text>
<text x="27.9" y="97.3">R20</text>
<text x="36" y="97.3">1K</text>
<text x="48.4" y="99.8">0.1u</text>
<text x="208.3" y="102.7">R15</text>
<text x="208.3" y="108.1">130</text>
<text x="14.5" y="121.6">R17</text>
<text x="27.9" y="121.6">10K</text>
<text x="45.2" y="121.6">SW1A</text>
<text x="60.2" y="124.3">R19</text>
<text x="68.3" y="124.3">1K</text>
<text x="131.6" y="124.6">74HC4051</text>
<text x="220.5" y="127.2">J2</text>
<text x="14.5" y="132.3">R18</text>
<text x="27.9" y="132.3">10K</text>
<text x="53.8" y="143.1">TP6</text>
<text x="68.3" y="143.1">U4</text>
<text x="91.8" y="143.4">TP7</text>
<text x="54.9" y="151.2">C8</text>
<text x="100.6" y="151.2">C9</text>
<text x="22.6" y="156.6">U5</text>
<text x="52.2" y="162">C10</text>
<text x="52.2" y="156.6">100uF</text>
<text x="69.4" y="159.3">78L05/SOT89</text>
<text x="100.6" y="156.6">0.1u</text>
<text x="73.7" y="172.7">U6</text>
<text x="97.2" y="172.7">TP9</text>
<text x="141" y="170">TP15</text>
<text x="141" y="172.7">TP16</text>
<text x="24.7" y="181.9">ICL7660</text>
<text x="65.7" y="183.5">C11</text>
<text x="106" y="180.8">C12</text>
<text x="62.9" y="186.2">100uF</text>
<text x="73.7" y="188.9">79L05/TO89</text>
<text x="106" y="186.2">0.1u</text>
<text x="130.3" y="186.2">TP11</text>
<text x="138.3" y="186.2">TP12</text>
<text x="146.4" y="186.2">TP13</text>
<text x="154.5" y="186.2">TP14</text>
</g>
<g font-size="2.4" fill="#004080">
<text x="112.8" y="26.3">X0</text>
<text x="112.8" y="28.9">X1</text>
<text x="124.6" y="26.3">X</text>
<text x="112.8" y="34.3">Y0</text>
<text x="124.6" y="31.6">Y</text>
<text x="112.8" y="37">Y1</text>
<text x="124.7" y="37">Z</text>
<text x="112.8" y="42.4">Z0</text>
<text x="112.8" y="45.1">Z1</text>
<text x="121.1" y="42.4">VDD</text>
<text x="112.8" y="50.5">INH</text>
<text x="112.8" y="53.2">A</text>
<text x="121.4" y="50.5">VSS</text>
<text x="112.8" y="55.9">B</text>
<text x="112.8" y="58.6">C</text>
<text x="121.4" y="58.6">VEE</text>
<text x="131.6" y="85.5">I/O0</text>
<text x="131.6" y="88.2">I/O1</text>
<text x="147.3" y="85.5">I/O</text>
<text x="131.6" y="90.9">I/O2</text>
<text x="131.6" y="93.6">I/O3</text>
<text x="131.6" y="96.2">I/O4</text>
<text x="131.6" y="98.9">I/O5</text>
<text x="131.6" y="101.6">I/O6</text>
<text x="145.4" y="98.9">VDD</text>
<text x="131.6" y="104.3">I/O7</text>
<text x="131.6" y="109.7">A</text>
<text x="131.6" y="112.4">B</text>
<text x="145.6" y="109.7">VSS</text>
<text x="131.6" y="115.1">C</text>
<text x="131.6" y="120.5">INH</text>
<text x="145.6" y="120.5">VEE</text>
<text x="220.5" y="131.2">1</text>
<text x="229.9" y="131.2">2</text>
<text x="220.5" y="134">3</text>
<text x="220.5" y="136.6">5</text>
<text x="229.9" y="134">4</text>
<text x="229.9" y="136.6">6</text>
<text x="220.5" y="139.3">7</text>
<text x="220.5" y="142">9</text>
<text x="228.5" y="142">10</text>
<text x="229.9" y="139.3">8</text>
<text x="69.7" y="147.4">VIN</text>
<text x="76.5" y="147.4">VOUT</text>
<text x="77.8" y="152.8">GND</text>
<text x="77.8" y="155.5">GND</text>
<text x="23.9" y="160.9">V+</text>
<text x="36.9" y="160.9">C+</text>
<text x="23.9" y="166.3">NC</text>
<text x="23.9" y="171.6">LV</text>
<text x="23.9" y="168.9">OSC</text>
<text x="37.5" y="171.6">C-</text>
<text x="23.9" y="177">GND</text>
<text x="33.4" y="177">VOUT</text>
<text x="75.1" y="179.7">VIN</text>
<text x="75.1" y="177">VIN</text>
<text x="81.8" y="177">VOUT</text>
<text x="83.2" y="185.1">GND</text>
</g>
<g font-size="2.4" fill="#00f">
<text x="152.6" y="26">+</text>
<text x="66.5" y="31.4">+</text>
<text x="152.6" y="31.4">-</text>
<text x="66.5" y="36.8">-</text>
<text x="66.5" y="69.1">+</text>
<text x="66.5" y="74.5">-</text>
<text x="214.5" y="74.5">+</text>
<text x="214.5" y="79.9">-</text>
<text x="61" y="151.2">+</text>
<text x="50.3" y="164.7">+ 100uF</text>
<text x="62.9" y="182" transform="rotate(-180 62.9 182)">+</text>
</g>
<g font-size="2.4" fill="#f00">
<text x="197.6" y="27.4">X1_1</text>
<text x="197.6" y="32.7">X1_2</text>
<text x="197.6" y="38.1">X1_4</text>
<text x="197.6" y="43.5">X1_10</text>
<text x="197.6" y="48.9">X1_20</text>
<text x="197.6" y="54.3">X1_40</text>
<text x="251.4" y="65">ADCIN</text>
<text x="100.6" y="67.7">SENSEL3</text>
<text x="116.8" y="83.9">X1_10</text>
<text x="27.9" y="89.3">AIN</text>
<text x="116.8" y="92">X1_40</text>
<text x="116.8" y="94.7">X1_1</text>
<text x="116.8" y="100">X1_2</text>
<text x="116.8" y="97.3">X1_20</text>
<text x="116.8" y="102.7">X1_4</text>
<text x="114.1" y="110.8">SENSEL1</text>
<text x="114.1" y="108.1">SENSEL0</text>
<text x="114.1" y="113.5">SENSEL2</text>
<text x="76.2" y="127">CPLSEL</text>
<text x="197.6" y="129.6">ADCIN</text>
<text x="197.6" y="132.3">CPLSEL</text>
<text x="197.6" y="137.7">SENSEL3</text>
<text x="197.6" y="135.1">SENSEL1</text>
<text x="248.7" y="135.1">SENSEL0</text>
<text x="248.7" y="137.7">SENSEL2</text>
</g>
<g font-size="1.9">
<text x="34.7" y="8.3">5</text>
<text x="85.8" y="8.3">4</text>
<text x="136.9" y="8.3">3</text>
<text x="188.1" y="8.3">2</text>
<text x="239.3" y="8.3">1</text>
<text x="7.1" y="34.2">D</text>
<text x="265.6" y="34.2">D</text>
<text x="7.1" y="81.3">C</text>
<text x="265.6" y="81.3">C</text>
<text x="7.1" y="128.5">B</text>
<text x="265.6" y="128.5">B</text>
<text x="7.1" y="175.6">A</text>
<text x="265.6" y="175.6">A</text>
<text x="34.7" y="199.4">5</text>
<text x="85.8" y="199.4">4</text>
<text x="136.9" y="199.4">3</text>
<text x="188.1" y="199.4">2</text>
<text x="239.3" y="199.4">1</text>
</g>
</svg>
